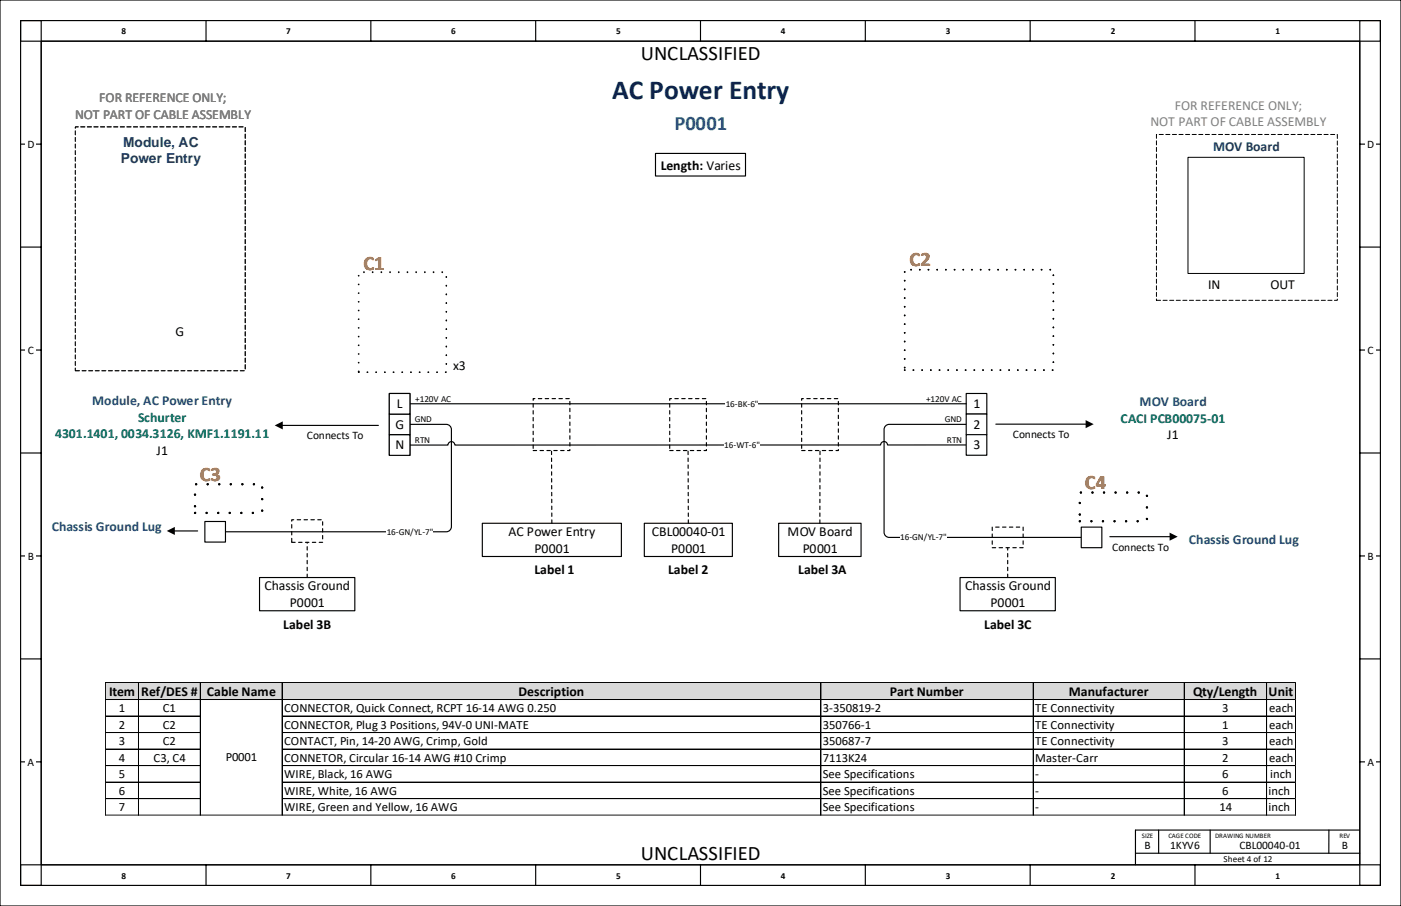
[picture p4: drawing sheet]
<svg xmlns="http://www.w3.org/2000/svg" width="432mm" height="279mm" viewBox="0 0 432 279" stroke-linecap="round" stroke-linejoin="round" font-family="sans-serif">
<g fill="none" stroke="#000" stroke-width=".35">
<path d="M6.3 6.4h6.4v266.6h-6.4zM6.3 6.4h419.1v6.3h-419.1zM12.7 12.7h406.4v254h-406.4zM63.5 6.4v6.3M114.3 6.4v6.3M165.1 6.4v6.3M215.9 6.4v6.3M266.7 6.4v6.3M317.5 6.4v6.3M368.3 6.4v6.3M419.1 6.4h6.3v266.6h-6.3zM6.3 44.4h6.4"/>
<path d="M419.1 44.4h6.3M6.3 76.2h6.4M419.1 76.2h6.3M6.3 107.9h6.4M419.1 107.9h6.3M6.3 139.7h6.4M419.1 139.7h6.3M6.3 171.4h6.4M419.1 171.4h6.3M6.3 203.2h6.4M419.1 203.2h6.3M6.3 234.9h6.4"/>
<path d="M419.1 234.9h6.3M357.1 256v7.1M373 256v7.1M409.6 256v7.1M419 256h-69v10.7M6.3 266.7h419.1v6.3h-419.1zM63.5 266.7v6.3M114.3 266.7v6.3M165.1 266.7v6.3M215.9 266.7v6.3M266.7 266.7v6.3M317.5 266.7v6.3"/>
<path d="M350 263.1h69.1M368.3 266.7v6.3"/>
</g>
<g fill="#fff">
<path d="M7.9 233.4h3.2v3.2h-3.2z" fill-rule="evenodd"/>
<path d="M7.9 169.9h3.2v3.2h-3.2z" fill-rule="evenodd"/>
<path d="M7.9 106.3h3.2v3.2h-3.2z" fill-rule="evenodd"/>
<path d="M7.9 42.9h3.2v3.2h-3.2z" fill-rule="evenodd"/>
<path d="M420.7 233.4h3.2v3.2h-3.2z" fill-rule="evenodd"/>
<path d="M420.7 169.9h3.2v3.2h-3.2z" fill-rule="evenodd"/>
<path d="M420.7 106.3h3.2v3.2h-3.2z" fill-rule="evenodd"/>
<path d="M420.7 42.9h3.2v3.2h-3.2z" fill-rule="evenodd"/>
</g>
<path d="M0 0h431.8v279.4h-431.8z" fill="none" stroke="#000" stroke-width=".35"/>
<path d="M297.8 121.3h6.3v6.4h-6.3z" fill-rule="evenodd" fill="#fff"/>
<path d="M297.8 121.3h6.3v6.4h-6.3z" fill="none" stroke="#000" stroke-width=".35"/>
<path d="M297.8 127.7h6.3v6.3h-6.3z" fill-rule="evenodd" fill="#fff"/>
<path d="M297.8 127.7h6.3v6.3h-6.3zM297.8 137.2h-24.3a1.06 1.06 0 0 0-1-1 1.06 1.06 0 0 0-1.1 1l-131.2 .1a1.06 1.06 0 0 0-1.1-1.1 1.06 1.06 0 0 0-1 1.1h-11.8" fill="none" stroke="#000" stroke-width=".35"/>
<path d="M223.1 135.5h11.1v3.4h-11.1z" fill-rule="evenodd" fill="#fff"/>
<path d="M126.3 124.5h171.5" fill="none" stroke="#000" stroke-width=".35"/>
<path d="M223.6 122.8h10.1v3.4h-10.1z" fill-rule="evenodd" fill="#fff"/>
<path d="M202 47.3h27.8v7h-27.8zM86.8 131.2h29.8M306.9 130.8h28M148.7 161.4h42.8v10.2h-42.8zM198.6 161.4h27.1v10.2h-27.1zM240 161.4h25.4v10.2h-25.4z" fill="none" stroke="#000" stroke-width=".35"/>
<path d="M164.3 122.9h11.3v16h-11.3zM206.4 122.9h11.3v16h-11.3zM247.1 122.9h11.3v16h-11.3zM170.1 161.4l-.1-22.5M212.2 161.4l-.1-22.5M252.7 161.4v-22.5" fill="none" stroke="#000" stroke-width=".35" stroke-dasharray="1.1 1.1"/>
<path d="M84.7 131.2l2.5-1.3v2.5zM334.6 129.6l2.5 1.2-2.5 1.2z" fill="#000"/>
<path d="M356.4 41.5h55.8v51.1h-55.8z" fill-rule="evenodd" fill="#fff"/>
<path d="M356.4 41.5h55.8v51.1h-55.8z" fill="none" stroke="#000" stroke-width=".31" stroke-dasharray="1.3 .8"/>
<path d="M366.1 48.5h35.9v35.8h-35.9z" fill-rule="evenodd" fill="#fff"/>
<path d="M366.1 48.5h35.9v35.8h-35.9z" fill="none" stroke="#000" stroke-width=".31"/>
<path d="M110.6 84h26.9v30.8h-26.9z" fill-rule="evenodd" fill="#fff"/>
<path d="M110.6 84h26.9v30.8h-26.9z" fill="none" stroke="#000" stroke-width=".53" stroke-dasharray="0 2.6"/>
<path d="M110.6 84h26.9v30.8h-26.9z" fill-rule="evenodd" fill="#fff"/>
<path d="M110.6 84h26.9v30.8h-26.9zM278.8 83.2h45.9v30.9h-45.9z" fill="none" stroke="#000" stroke-width=".53" stroke-dasharray="0 2.6"/>
<path d="M297.8 134h6.3v6.4h-6.3z" fill-rule="evenodd" fill="#fff"/>
<path d="M297.8 134h6.3v6.4h-6.3z" fill="none" stroke="#000" stroke-width=".35"/>
<path d="M333.2 162.6h6.4v6.3h-6.4z" fill-rule="evenodd" fill="#fff"/>
<path d="M297.8 130.9h-23.7a1.59 1.59 0 0 0-1.6 1.6v31.6a1.59 1.59 0 0 0 1.6 1.6h59.1M333.2 162.6h6.4v6.3h-6.4z" fill="none" stroke="#000" stroke-width=".35"/>
<g fill="#fff">
<path d="M277.3 163.7h14.4v3.5h-14.4z" fill-rule="evenodd"/>
<path d="M23.2 39.2h52.3v75.1h-52.3z" fill-rule="evenodd"/>
</g>
<path d="M23.2 39.2h52.3v75.1h-52.3z" fill="none" stroke="#000" stroke-width=".31" stroke-dasharray="1.3 .8"/>
<path d="M23.2 39.2h52.3v75.1h-52.3z" fill-rule="evenodd" fill="#fff"/>
<path d="M23.2 39.2h52.3v75.1h-52.3z" fill="none" stroke="#000" stroke-width=".31" stroke-dasharray="1.3 .8"/>
<path d="M23.2 39.2h52.3v75.1h-52.3z" fill-rule="evenodd" fill="#fff"/>
<path d="M23.2 39.2h52.3v75.1h-52.3z" fill="none" stroke="#000" stroke-width=".31" stroke-dasharray="1.3 .8"/>
<path d="M295.9 178.1h29.4v10.3h-29.4zM342.1 165.5h18.7" fill="none" stroke="#000" stroke-width=".35"/>
<path d="M305.8 162.6h9.5v6.3h-9.5zM310.6 178.1v-9.2" fill="none" stroke="#000" stroke-width=".35" stroke-dasharray="1.1 1.1"/>
<path d="M360.5 164.3l2.5 1.2-2.5 1.2z" fill="#000"/>
<path d="M332.8 151.9h20.7v8.8h-20.7z" fill="none" stroke="#000" stroke-width=".71" stroke-dasharray="0 3.5"/>
<path d="M63.1 160.8h6.4v6.4h-6.4z" fill-rule="evenodd" fill="#fff"/>
<path d="M126.3 130.9h11.2a1.59 1.59 0 0 1 1.6 1.6v29.9a1.59 1.59 0 0 1-1.6 1.6h-68M53.6 163.7h7.3M63.1 160.8h6.4v6.4h-6.4zM80 178.1h29.4v10.3h-29.4z" fill="none" stroke="#000" stroke-width=".35"/>
<path d="M89.9 160.3h9.5v7h-9.5zM94.7 178.1v-10.8" fill="none" stroke="#000" stroke-width=".35" stroke-dasharray="1.1 1.1"/>
<path d="M51.4 163.7l2.5-1.2v2.5z" fill="#000"/>
<path d="M60.1 149.3h20.7v8.9h-20.7z" fill="none" stroke="#000" stroke-width=".71" stroke-dasharray="0 3.5"/>
<g fill="#fff">
<path d="M119.1 162.3h14.4v3.4h-14.4z" fill-rule="evenodd"/>
<path d="M120 127.7h6.3v6.3h-6.3z" fill-rule="evenodd"/>
</g>
<path d="M120 127.7h6.3v6.3h-6.3z" fill="none" stroke="#000" stroke-width=".35"/>
<path d="M120 121.3h6.3v6.4h-6.3z" fill-rule="evenodd" fill="#fff"/>
<path d="M120 121.3h6.3v6.4h-6.3z" fill="none" stroke="#000" stroke-width=".35"/>
<path d="M120 134.1h6.3v6.3h-6.3z" fill-rule="evenodd" fill="#fff"/>
<path d="M120 134.1h6.3v6.3h-6.3z" fill="none" stroke="#000" stroke-width=".35"/>
<path d="M120 127.7h6.3v6.3h-6.3z" fill-rule="evenodd" fill="#fff"/>
<path d="M120 127.7h6.3v6.3h-6.3z" fill="none" stroke="#000" stroke-width=".35"/>
<path d="M120 121.3h6.3v6.4h-6.3z" fill-rule="evenodd" fill="#fff"/>
<path d="M120 121.3h6.3v6.4h-6.3z" fill="none" stroke="#000" stroke-width=".35"/>
<path d="M120 134.1h6.3v6.3h-6.3z" fill-rule="evenodd" fill="#fff"/>
<path d="M120 134.1h6.3v6.3h-6.3z" fill="none" stroke="#000" stroke-width=".35"/>
<path d="M32.5 210.5h366.9v5.3h-366.9z" fill-rule="evenodd" fill="#d9d9d9"/>
<g fill="#fff">
<path d="M86.8 215.6h166.3v5.3h-166.3z" fill-rule="evenodd"/>
<path d="M86.8 220.7h166.3v5.3h-166.3z" fill-rule="evenodd"/>
<path d="M86.8 225.8h166.3v5.3h-166.3z" fill-rule="evenodd"/>
<path d="M86.8 230.9h166.3v5.3h-166.3z" fill-rule="evenodd"/>
<path d="M86.8 236h166.3v5.3h-166.3z" fill-rule="evenodd"/>
<path d="M86.8 241.1h166.3v5.3h-166.3z" fill-rule="evenodd"/>
<path d="M86.8 246.2h166.3v5.3h-166.3z" fill-rule="evenodd"/>
<path d="M86.8 251.3h166.3v.2h-166.3z" fill-rule="evenodd"/>
</g>
<g fill="none" stroke="#000" stroke-width=".31">
<path d="M32.5 210.4v41.1M32.5 210.4h366.9M32.5 215.7h366.9M42.7 210.5v41M61.7 210.5v41M86.9 210.5v41M253 210.5v41M318.4 210.5v41M365 210.4v41.1M390.4 210.5v41M399.4 210.5v41M32.5 220.8h29.3"/>
<path d="M32.5 225.9h29.3M32.5 231h29.3M32.5 236.1h29.3M87 220.8h312.4M87 225.9h312.4M87 231h312.4M87 236.1h312.4M32.5 241.2h29.3M32.5 246.3h29.3M32.5 251.4h366.9M87 241.2h312.4M87 246.3h312.4"/>
</g>
<text font-size="8.5" fill="#002060" x="188.6" y="30.5">AC Power Entry</text>
<text font-size="6.4" x="197.6" y="18.6">UNCLASSIFIED</text>
<text font-size="6.3" fill="#0070c0" x="207.9" y="40">P0001</text>
<g font-size="6.3" fill="#ea700d">
<text x="112" y="83.2">C1</text>
<text x="280.4" y="82.1">C2</text>
<text x="61.5" y="148.3">C3</text>
<text x="334.4" y="150.9">C4</text>
</g>
<text font-size="6.3" x="197.6" y="265.2">UNCLASSIFIED</text>
<g font-size="4.2" fill="#7f7f7f">
<text x="30.6" y="31.6">FOR REFERENCE ONLY;</text>
<text x="362.1" y="33.9">FOR REFERENCE ONLY;</text>
<text x="23.1" y="36.7">NOT PART OF CABLE ASSEMBLY</text>
<text x="354.6" y="39">NOT PART OF CABLE ASSEMBLY</text>
</g>
<g font-size="4.2" fill="#17355d">
<text x="38" y="45.3">Module, AC</text>
<text x="373.9" y="46.6">MOV Board</text>
<text x="37.3" y="50.4">Power Entry</text>
</g>
<g font-size="4.2">
<text x="203.6" y="52.6">Length: Varies</text>
<text x="372.3" y="89.1">IN</text>
<text x="391.5" y="89.1">OUT</text>
<text x="54" y="103.5">G</text>
<text x="139.6" y="114">x3</text>
<text x="122.3" y="125.9">L</text>
<text x="300" y="125.9">1</text>
<text x="121.9" y="132.2">G</text>
<text x="300" y="132.2">2</text>
<text x="359.8" y="135.5">J1</text>
<text x="48.3" y="140.2">J1</text>
<text x="121.8" y="138.6">N</text>
<text x="300" y="138.6">3</text>
<text x="156.8" y="165.3">AC Power Entry</text>
<text x="200.9" y="165.3">CBL00040-01</text>
<text x="242.8" y="165.3">MOV Board</text>
<text x="164.8" y="170.4">P0001</text>
<text x="206.9" y="170.4">P0001</text>
<text x="247.4" y="170.4">P0001</text>
<text x="164.7" y="177.2">Label 1</text>
<text x="205.9" y="177.2">Label 2</text>
<text x="246" y="177.2">Label 3A</text>
<text x="81.5" y="182.1">Chassis Ground</text>
<text x="297.5" y="182.1">Chassis Ground</text>
<text x="89.3" y="187.2">P0001</text>
<text x="305.3" y="187.2">P0001</text>
<text x="87.3" y="193.9">Label 3B</text>
<text x="303.4" y="193.9">Label 3C</text>
<text x="33.6" y="214.6">Item</text>
<text x="43.5" y="214.6">Ref/DES #</text>
<text x="63.8" y="214.6">Cable Name</text>
<text x="159.8" y="214.6">Description</text>
<text x="274.3" y="214.6">Part Number</text>
<text x="329.4" y="214.6">Manufacturer</text>
<text x="367.7" y="214.8">Qty/Length</text>
<text x="391" y="214.8">Unit</text>
</g>
<g font-size="4.2" fill="#1f477d">
<text x="28.5" y="124.9">Module, AC Power Entry</text>
<text x="351.3" y="125.3">MOV Board</text>
<text x="16" y="163.7">Chassis Ground Lug</text>
<text x="366.4" y="167.9">Chassis Ground Lug</text>
</g>
<g font-size="4.2" fill="#006f32">
<text x="42.5" y="130">Schurter</text>
<text x="345.4" y="130.4">CACI PCB00075-01</text>
<text x="17" y="135.1">4301.1401, 0034.3126, KMF1.1191.11</text>
</g>
<g font-size="3.9">
<text x="36.6" y="219.7">1</text>
<text x="50.2" y="219.7">C1</text>
<text x="87.6" y="219.7">CONNECTOR, Quick Connect, RCPT 16-14 AWG 0.250</text>
<text x="253.6" y="219.7">3-350819-2</text>
<text x="319.1" y="219.7">TE Connectivity</text>
<text x="376.7" y="219.7">3</text>
<text x="391.2" y="219.7">each</text>
<text x="36.6" y="224.8">2</text>
<text x="50.2" y="224.8">C2</text>
<text x="87.6" y="224.8">CONNECTOR, Plug 3 Positions, 94V-0 UNI-MATE</text>
<text x="253.6" y="224.8">350766-1</text>
<text x="319.1" y="224.8">TE Connectivity</text>
<text x="376.7" y="224.8">1</text>
<text x="391.2" y="224.8">each</text>
<text x="36.6" y="229.9">3</text>
<text x="50.2" y="229.9">C2</text>
<text x="87.6" y="229.9">CONTACT, Pin, 14-20 AWG, Crimp, Gold</text>
<text x="253.6" y="229.9">350687-7</text>
<text x="319.1" y="229.9">TE Connectivity</text>
<text x="376.7" y="229.9">3</text>
<text x="391.2" y="229.9">each</text>
<text x="36.6" y="235">4</text>
<text x="47.4" y="235">C3, C4</text>
<text x="69.6" y="234.8">P0001</text>
<text x="87.6" y="235">CONNETOR, Circular 16-14 AWG #10 Crimp</text>
<text x="253.6" y="235">7113K24</text>
<text x="319.1" y="235">Master-Carr</text>
<text x="376.7" y="235">2</text>
<text x="391.2" y="235">each</text>
<text x="36.6" y="240.1">5</text>
<text x="36.6" y="245.1">6</text>
<text x="87.6" y="240.1">WIRE, Black, 16 AWG</text>
<text x="87.6" y="245.1">WIRE, White, 16 AWG</text>
<text x="253.6" y="240.1">See Specifications</text>
<text x="253.6" y="245.1">See Specifications</text>
<text x="319.1" y="240.1">-</text>
<text x="319.1" y="245.1">-</text>
<text x="376.7" y="240.1">6</text>
<text x="376.7" y="245.1">6</text>
<text x="391" y="245.1">inch</text>
<text x="391.5" y="240.1">inch</text>
<text x="36.6" y="250.2">7</text>
<text x="87.6" y="250.2">WIRE, Green and Yellow, 16 AWG</text>
<text x="253.6" y="250.2">See Specifications</text>
<text x="319.1" y="250.2">-</text>
<text x="375.8" y="250.2">14</text>
<text x="391" y="250.2">inch</text>
</g>
<g font-size="3.5">
<text x="8.4" y="45.6">D</text>
<text x="421.4" y="45.6">D</text>
<text x="8.6" y="109.1">C</text>
<text x="421.5" y="109.1">C</text>
<text x="94.5" y="135.5">Connects To</text>
<text x="312.1" y="135.1">Connects To</text>
<text x="8.6" y="172.7">B</text>
<text x="342.8" y="170.1">Connects To</text>
<text x="421.5" y="172.7">B</text>
<text x="8.5" y="236.1">A</text>
<text x="421.4" y="236.1">A</text>
<text x="352.7" y="261.9">B</text>
<text x="360.6" y="261.9">1KYV6</text>
<text x="382" y="261.9">CBL00040-01</text>
<text x="413.5" y="261.9">B</text>
</g>
<g font-size="2.8">
<text x="37.4" y="10.5">8</text>
<text x="88.2" y="10.5">7</text>
<text x="139" y="10.5">6</text>
<text x="189.9" y="10.5">5</text>
<text x="240.7" y="10.5">4</text>
<text x="291.5" y="10.5">3</text>
<text x="342.3" y="10.5">2</text>
<text x="393.2" y="10.5">1</text>
<text x="128" y="123.9">+120V AC</text>
<text x="223.7" y="125.4">16-BK-6&quot;</text>
<text x="285.4" y="123.9">+120V AC</text>
<text x="127.8" y="130.2">GND</text>
<text x="291.2" y="130.2">GND</text>
<text x="127.9" y="136.6">RTN</text>
<text x="291.9" y="136.6">RTN</text>
<text x="223.2" y="138.2">16-WT-6&quot;</text>
<text x="119.2" y="165">16-GN/YL-7&quot;</text>
<text x="277.4" y="166.4">16-GN/YL-7&quot;</text>
<text x="377.1" y="265.9">Sheet 4 of 12</text>
<text x="37.4" y="271">8</text>
<text x="88.2" y="271">7</text>
<text x="139" y="271">6</text>
<text x="189.9" y="271">5</text>
<text x="240.7" y="271">4</text>
<text x="291.5" y="271">3</text>
<text x="342.3" y="271">2</text>
<text x="393.2" y="271">1</text>
</g>
<g font-size="2.1">
<text x="351.9" y="258.4">SIZE</text>
<text x="360.2" y="258.4">CAGE CODE</text>
<text x="374.5" y="258.4">DRAWING NUMBER</text>
<text x="412.8" y="258.4">REV</text>
</g>
</svg>
